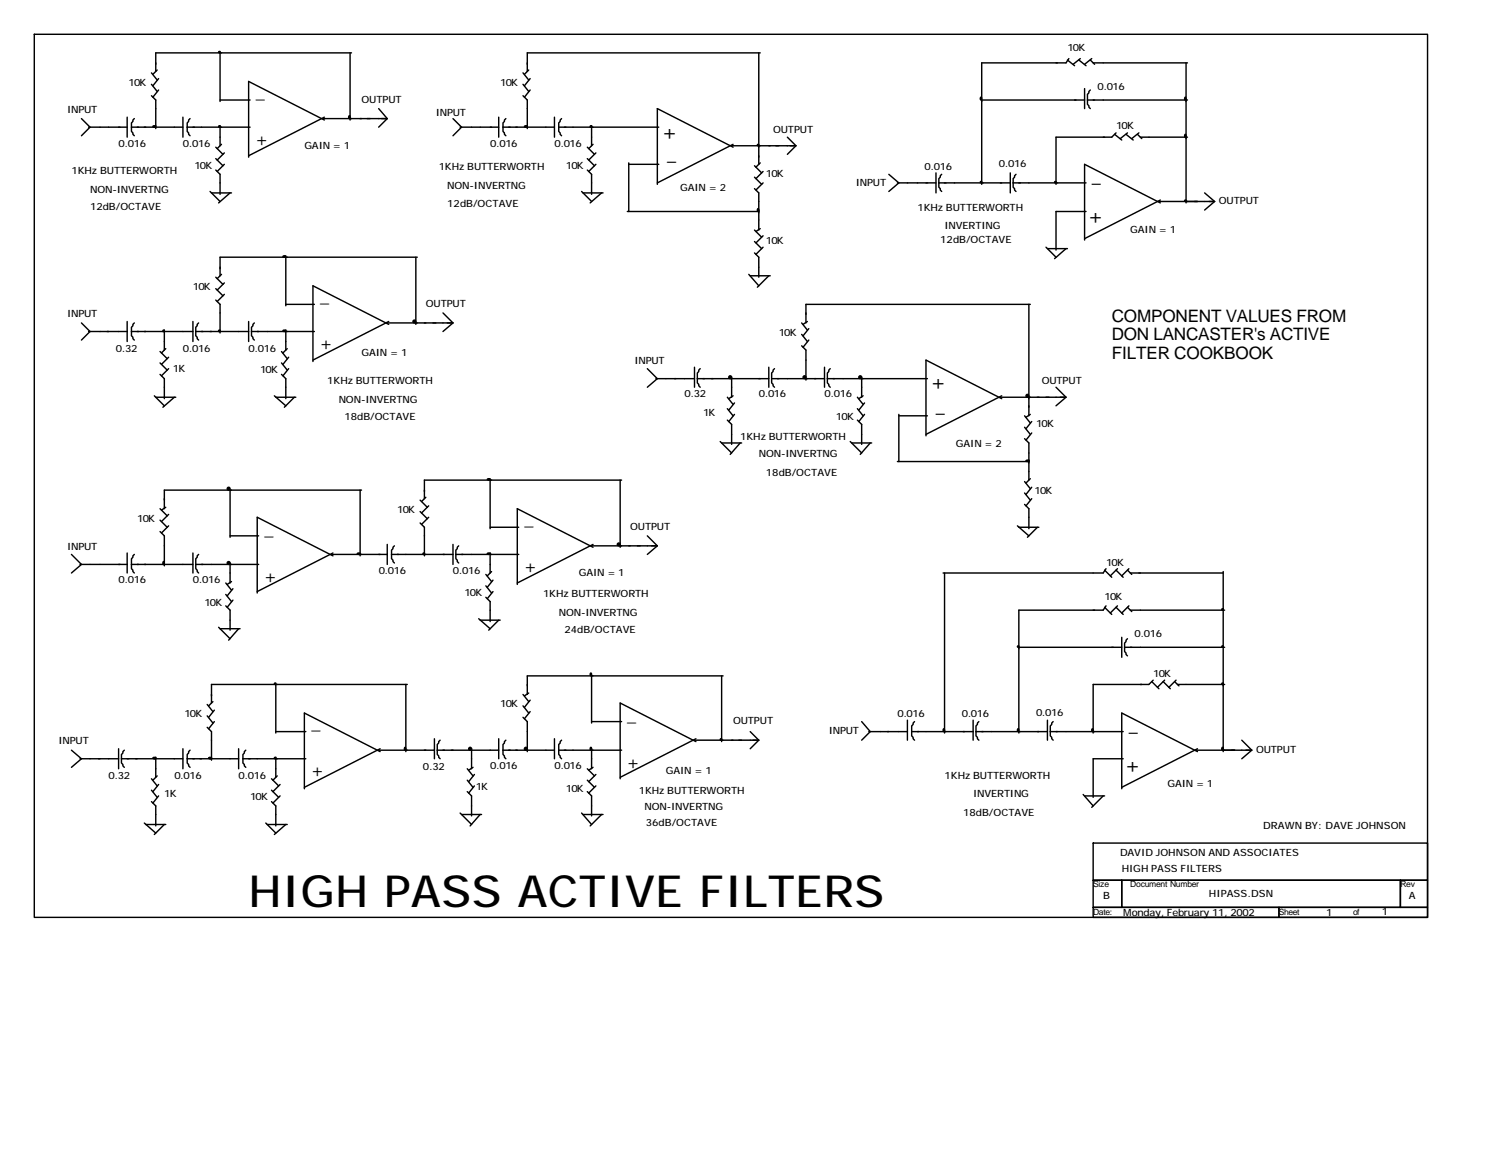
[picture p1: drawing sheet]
<svg xmlns="http://www.w3.org/2000/svg" width="279mm" height="216mm" viewBox="0 0 279 216" stroke-linecap="round" stroke-linejoin="round" font-family="sans-serif">
<g fill="none" stroke="#000" stroke-width=".26">
<path d="M6.3 6.3h258v163.6h-258zM28 17.7l.8 .8v5.3M28 15.6l1.1 1.3M28 13.5l1.1 1.3M29.1 13l-.8 .8M29.4 16.7l-1.1 1.3M29.4 14.6l-1.1 1.3M40.7 9.8v9M40.7 18.5h5.6M64.8 9.8v12.4M65.1 9.8h-36.3v3.4M96.8 17.7l.8 .8v5.3"/>
<path d="M96.8 15.6l1.1 1.3M96.8 13.5l1.1 1.3M97.9 13l-.8 .8M98.2 16.7l-1.1 1.3M98.2 14.6l-1.1 1.3M140.5 9.8v20.6M140.8 9.8h-43.2v3.4M181.8 18.5h19M197.6 11.1l1.4 1.1M197.9 10.8l-.5 .8h-15.6v22.5M199.8 11.1l1.3 1.1M200 10.8l-1.3 1.1"/>
<path d="M200.8 16.4v3.7M201.3 18.5v.8l.6 .8M201.3 18.5h18.6M201.9 16.7l-.6 .8v1M201.9 11.1l.8 .8M202.1 10.8l-1.3 1.1M202.4 11.6h17.5M219.6 11.6v26M15.1 22l1.6 1.5-1.6 1.6M16.4 23.5h7.1M23.5 21.7v3.7M24.3 23.5v.8l.6 .8"/>
<path d="M24.3 23.5h9.6M24.9 22l-.6 .8v.7M33.9 21.7v3.7M34.7 23.5v.8l.5 .8M34.7 23.5h11.6M35.2 22l-.5 .8v.7M38.9 35.5l1.8 1.8M39.2 35.7h3.7M40 31.5l.7 .8v3.7M40 29.4l1.3 1.3M40 27.3l1.3 1.3M40.7 23.3v3.7"/>
<path d="M41 26.7l-.8 .8M41.5 30.4l-1.3 1.4M41.5 28.3l-1.3 1.3M42.6 35.7l-2.1 1.9M59.8 22h11.9M60.1 22.2l-14.1-7.1v14M60.1 21.7l-14.1 7.1M70.1 20.1l1.6 1.9M71.7 22l-1.6 1.5M83.9 22l1.6 1.5-1.6 1.6M85.2 23.5h7.1M92.3 21.7v3.7"/>
<path d="M93.1 23.5v.8l.6 .8M93.1 23.5h9.6M93.7 22l-.6 .8v.7M102.7 21.7v3.7M103.5 23.5v.8l.5 .8M103.5 23.5h18.5M104 22l-.5 .8v.7M107.7 35.5l1.8 1.8M107.9 35.7h3.8M108.7 31.5l.8 .8v3.7M108.7 29.4l1.4 1.3M108.7 27.3l1.4 1.3"/>
<path d="M109.5 23.3v3.7M109.8 26.7l-.8 .8M110.3 30.4l-1.3 1.4M110.3 28.3l-1.3 1.3M111.4 35.7l-2.1 1.9M116.2 39.2h24.3M116.4 30.4h5.6M116.4 30.2v9M135.5 27h11.9M135.7 27.3l-14-7.2v14M135.7 26.7l-14 7.2M139.7 34.9l.8 .8v6.9"/>
<path d="M139.7 32.8l1.3 1.3M139.7 30.7l1.3 1.3M140.8 30.2l-.8 .8M141.3 33.9l-1.3 1.3M141.3 31.8l-1.3 1.3M145.8 25.4l1.6 1.6M147.4 27l-1.6 1.6M164.6 32.3l1.8 1.6-1.8 1.6M166.2 33.9h7.1M173.3 32v3.7M173.8 33.9v.8l.6 .8M173.8 33.9h13.3"/>
<path d="M174.4 32.3l-.6 .8v.8M187.1 32v3.7M187.6 33.9v.8l.5 .8M187.6 33.9h13.5M188.1 32.3l-.5 .8v.8M201.1 39.2h-5.6v7.1M206.4 24.9l1.3 1M206.6 24.6l-.8 .8h-10.3v8.7M208.5 24.9l1.3 1M208.8 24.6l-1.4 1.1M210.6 24.9l.8 .8M210.9 24.6l-1.4 1.1"/>
<path d="M211.1 25.4h8.8M214.6 37.3h10.3M214.8 37.6l-14-7.2v14M214.8 37l-14 7.2M223 35.7l1.9 1.6M224.9 37.3l-1.9 1.6M15.1 59.8l1.6 1.6-1.6 1.6M23.5 59.5v3.7M24.9 59.8l-.6 .8v.8M35.7 59.5v3.7M36.8 59.8l-.6 .8v.8M40 55.6l.7 .8v5.2"/>
<path d="M40 53.4l1.3 1.4M40 51.3l1.3 1.4M41 50.8l-.8 .8M41.5 54.5l-1.3 1.3M41.5 52.4l-1.3 1.3M46 59.5v3.7M47.1 59.8l-.5 .8v.8M52.9 47.6v9M52.9 56.4h5.3M71.7 59.8h12.2M72 59.5l-14.1 7.2M77 47.6v12.5"/>
<path d="M77.3 47.6h-36.6v3.5M82 57.9l1.9 1.9M83.9 59.8l-1.9 1.6M138.6 50.8l1.9 2.1M138.9 51.1h3.7M139.7 46.8l.8 .8v3.7M139.7 44.7l1.3 1.3M139.7 42.6l1.3 1.3M140.8 42.3l-.8 .6M141.3 45.8l-1.3 1.3M141.3 43.7l-1.3 1.3M142.3 51.1l-2.1 2.1"/>
<path d="M148.4 59.8l1.1 1.3M149.5 59.5l-.8 .6M190.5 56.4v20.6M190.8 56.4h-41.6v3.4M193.7 45.8l1.8 1.8M193.9 46h3.7M197.4 46l-2.1 1.9M16.4 61.4h7.1M24.3 61.4v.8l.6 .8M24.3 61.4h11.4M28.6 73.3l1.8 1.8M28.8 73.6h3.7"/>
<path d="M29.6 69.3l.8 .8v3.7M29.6 67.2l1.4 1.3M29.6 65.1l1.4 1.3M30.4 61.1v3.7M30.7 64.6l-.8 .8M31.2 68.3l-1.3 1.3M31.2 66.1l-1.3 1.4M32.3 73.6l-2.1 1.8M36.2 61.4v.8l.6 .8M36.2 61.4h9.8M46.6 61.4v.8l.5 .8M46.6 61.4h11.6"/>
<path d="M50.8 73.3l2.1 1.8M51.1 73.6h3.7M52.1 69.3l.8 .8v3.7M52.1 67.2l1.1 1.3M52.1 65.1l1.1 1.3M52.9 61.1v3.7M53.2 64.6l-.8 .8M53.4 68.3l-1 1.3M53.4 66.1l-1 1.4M54.5 73.6l-1.8 1.8M72 60.1l-14.1-7.2v14M119.9 68.3l1.8 1.8-1.8 1.6"/>
<path d="M121.4 70.1h7.2M128.6 68v3.7M129.1 70.1v.8l.5 .8M129.1 70.1h13.2M129.6 68.3l-.5 .8v1M134.7 77.8l.8 .8v3.7M134.7 75.7l1 1.3M134.7 73.6l1 1.3M135.5 69.8v3.8M135.7 73.3l-.8 .5M136 76.7l-1.1 1.4M136 74.6l-1.1 1.3"/>
<path d="M142.3 68v3.7M142.9 70.1v.8l.5 .8M142.9 70.1h9.8M143.4 68.3l-.5 .8v1M148.4 64l.8 .8v5.6M148.4 61.9l1.1 1.3M149.8 63l-1.1 1.3M149.8 60.9l-1.1 1.3M152.7 68v3.7M153.2 70.1v.8l.5 .8M153.2 70.1h18.5M153.7 68.3l-.5 .8v1"/>
<path d="M158.7 77.8l.8 .8v3.7M158.7 75.7l1.1 1.3M158.7 73.6l1.1 1.3M159.5 69.8v3.8M159.8 73.3l-.8 .5M160.1 76.7l-1.1 1.4M160.1 74.6l-1.1 1.3M166.4 77h5.3M166.4 76.7v8.8M185.2 73.6h12.2M185.5 73.8l-14.1-7.1v14M185.5 73.3l-14.1 7.1"/>
<path d="M189.7 79.1l1.1 1.3M189.7 77l1.1 1.3M190.8 76.7l-.8 .6M191 78.1l-1 1.3M195.5 71.7l1.9 1.9M197.4 73.6l-1.9 1.5M29.6 98.4l.8 .8v5.6M29.6 96.3l1.4 1.3M29.6 94.2l1.4 1.3M30.7 93.9l-.8 .6M31.2 97.4l-1.3 1.3M31.2 95.2l-1.3 1.4"/>
<path d="M42.6 90.8v8.7M42.6 99.2h5.3M66.7 90.8v12.1M66.9 90.8h-36.5v3.4M77.8 96.8l.8 .8v5.3M77.8 94.7l1.3 1.3M77.8 92.6l1.3 1.3M78.8 92.1l-.7 .8M79.4 95.8l-1.3 1.3M79.4 93.7l-1.3 1.3M90.8 97.6h5.2M90.8 88.9v9"/>
<path d="M114.8 88.9v12.4M115.1 88.9h-36.5v3.4M119.9 99.2l1.8 1.9M133.3 81.8l2.2 2.1M133.6 82h3.7M137.1 82l-1.9 2.1M157.4 81.8l2.1 2.1M157.7 82h3.7M161.1 82l-1.8 2.1M166.2 85.5h24.3M188.4 97.4l2.1 1.8M188.6 97.6h3.8"/>
<path d="M189.7 81.2l.8 .8v6.9M189.7 93.4l.8 .8v3.7M189.7 91.3l1.1 1.3M189.7 89.2l1.1 1.3M190.8 88.6l-.8 .8M191 80.2l-1 1.3M191 92.3l-1 1.4M191 90.2l-1 1.3M192.1 97.6l-1.9 1.9M13.2 102.7l1.9 1.8-1.9 1.6M14.8 104.5h8.7M23.5 102.4v3.7"/>
<path d="M24.3 104.5v.8l.6 .8M24.3 104.5h11.4M24.9 102.7l-.6 .8v1M35.7 102.4v3.7M36.2 104.5v.8l.6 .8M36.2 104.5h11.7M36.8 102.7l-.6 .8v1M40.5 116.2l2.1 2.1M40.7 116.4h3.7M41.8 112.2l.8 .8v3.7M41.8 110.1l1.1 1.3M41.8 107.9l1.1 1.4"/>
<path d="M42.6 104.2v3.7M42.9 107.7l-.8 .5M43.1 111.1l-1 1.3M43.1 109l-1 1.3M44.2 116.4l-1.9 2.1M61.4 102.7h10.3M61.6 102.4l-14 7.1M61.6 102.9l-14-7.1v14M71.7 100.8v3.7M72.5 102.7v.8l.5 .7M72.5 102.7h11.4M73 101.1l-.5 .8v.8"/>
<path d="M83.9 100.8v3.7M84.4 102.7v.8l.5 .7M84.4 102.7h11.6M84.9 101.1l-.5 .8v.8M88.6 114.6l2.2 1.8M88.9 114.8h3.7M90 110.6l.8 .8v3.7M90 108.5l1 1.3M90 106.4l1 1.3M90.8 102.4v3.7M91 105.8l-.8 .8M91.3 109.5l-1.1 1.4"/>
<path d="M91.3 107.4l-1.1 1.3M92.3 114.8l-1.8 1.9M109.5 101.1h12.2M109.8 100.8l-14 7.1M109.8 101.3l-14-7.1v14M121.7 101.1l-1.8 1.6M174.9 106.1v29.6M188.6 119.9h19.1M204.5 112.4l1.3 1.4M204.5 105.6l1.3 1.3M204.8 112.2l-.5 .8h-15.7v22.7M204.8 105.3l-.5 .8h-29.7"/>
<path d="M206.6 112.4l1.4 1.4M206.6 105.6l1.4 1.3M206.9 112.2l-1.3 1.3M206.9 105.3l-1.3 1.3M207.7 118v3.7M208.2 119.9v.7l.6 .8M208.2 119.9h18.5M208.8 118.3l-.6 .8v.8M208.8 112.4l.7 .8M208.8 105.6l.7 .8M209 112.2l-1.3 1.3M209 105.3l-1.3 1.3"/>
<path d="M209.3 113h17.4M209.3 106.1h17.2M226.5 105.8v33.4M13.2 138.9l1.9 1.6-1.9 1.6M22 138.6v3.7M23 138.9l-.5 .8v.8M33.9 138.6v3.7M35.2 138.9l-.5 .8v.8M38.4 134.7l.8 .8v5.3M38.4 132.6l1 1.3M38.4 130.4l1 1.4M39.4 129.9l-.8 .8"/>
<path d="M39.7 133.6l-1.1 1.3M39.7 131.5l-1.1 1.3M44.2 138.6v3.7M45.5 138.9l-.5 .8v.8M51.1 126.7v9M51.1 135.5h5.5M70.1 138.9h10.3M70.4 138.6l-14 7.2M70.4 139.2l-14-7.2v14M75.1 126.7v12.5M75.4 126.7h-36.2v3.5M80.4 136.8v3.7"/>
<path d="M81 138.9v.8l.5 .8M81 138.9h11.3M81.5 137.1l-.5 .7v1.1M87.3 138.6v3.7M92.3 136.8v3.7M93.1 138.9v.8l.6 .8M93.1 138.9h9.6M93.7 137.1l-.6 .7v1.1M96.8 132.8l.8 .8v5.6M96.8 130.7l1.1 1.3M96.8 128.6l1.1 1.3M97.9 128.3l-.8 .6"/>
<path d="M98.2 131.8l-1.1 1.3M98.2 129.6l-1.1 1.4M102.7 136.8v3.7M103.5 138.9v.8l.5 .8M103.5 138.9h11.6M104 137.1l-.5 .7v1.1M109.5 125.1v8.8M109.5 138.6v3.7M109.5 133.6h5.6M128.6 137.1h11.9M128.9 137.3l-14.1-7.1v14M128.9 136.8l-14.1 7.1"/>
<path d="M133.6 125.1v12.2M133.9 125.1h-36.3v3.5M138.9 135.5l1.6 1.6M140.5 137.1l-1.6 1.5M159.5 133.6l1.6 1.9-1.6 1.6M160.9 135.5h7.1M168 133.3v3.8M168.8 135.5v.8l.5 .8M168.8 135.5h11.4M169.3 133.6l-.5 .8v1.1M180.2 133.3v3.8M180.7 135.5v.8l.5 .8"/>
<path d="M180.7 135.5h13.2M181.2 133.6l-.5 .8v1.1M193.9 133.3v3.8M194.5 135.5v.8l.5 .8M194.5 135.5h13.5M195 133.6l-.5 .8v1.1M213.3 126.2l1.3 1.3M213.5 125.9l-.8 .8h-10.3v9M215.4 126.2l1.3 1.3M215.6 125.9l-1.3 1.4M217.5 126.2l.8 .8M217.8 125.9l-1.4 1.4"/>
<path d="M218 126.7h8.7M221.5 138.9h10.3M221.7 139.2l-14-7.2v14M221.7 138.6l-14 7.2M229.9 137.1l1.9 1.8M231.8 138.9l-1.9 1.6M14.8 140.5h7.2M22.5 140.5v.8l.5 .8M22.5 140.5h11.4M26.7 152.4l2.1 1.9M27 152.7h3.7M28 148.4l.8 .8v3.7"/>
<path d="M28 146.3l1.1 1.3M28 144.2l1.1 1.3M28.8 140.2v3.7M29.1 143.7l-.8 .8M29.4 147.4l-1.1 1.3M29.4 145.3l-1.1 1.3M30.4 152.7l-1.8 1.8M34.7 140.5v.8l.5 .8M34.7 140.5h9.5M45 140.5v.8l.5 .8M45 140.5h11.6M49.2 152.4l1.9 1.9"/>
<path d="M49.5 152.7h3.7M50.3 148.4l.8 .8v3.7M50.3 146.3l1.3 1.3M50.3 144.2l1.3 1.3M51.1 140.2v3.7M51.3 143.7l-.8 .8M51.9 147.4l-1.4 1.3M51.9 145.3l-1.4 1.3M52.9 152.7l-2.1 1.8M85.2 150.5l2.1 2.2M85.5 150.8h3.7M86.5 146.6l.8 .8v3.7"/>
<path d="M86.5 144.5l1.1 1.3M86.5 142.3l1.1 1.4M87.6 142.1l-.8 .5M87.8 145.5l-1 1.3M87.8 143.4l-1 1.3M88.9 150.8l-1.9 2.1M107.7 150.5l1.8 2.2M107.9 150.8h3.8M108.7 146.6l.8 .8v3.7M108.7 144.5l1.4 1.3M108.7 142.3l1.4 1.4M109.8 142.1l-.8 .5"/>
<path d="M110.3 145.5l-1.3 1.3M110.3 143.4l-1.3 1.3M111.4 150.8l-2.1 2.1M200.6 147.1l1.8 2.1M200.8 147.4h3.7M202.4 156.1h61.9v6.9h-61.9zM204.3 147.4l-2.2 2.1M208 140.5h-5.6v7.1M202.4 163h5.3v5h-5.3zM202.4 168h34.4v1.9h-34.4zM207.7 163h51.6v5h-51.6zM236.8 168h27.5v1.9h-27.5z"/>
<path d="M259.3 163h5v5h-5z"/>
</g>
<g fill="#000" stroke="#000" stroke-width=".26">
<path d="M40.5 9.6l.2-.1v.3h-.2zM181.5 18.1l.1-.1 .2 .3-.2 .2zM219.4 18.1l.1-.1 .1 .3-.1 .2zM28.4 23.3h.4v.1l-.2 .1-.3-.1zM40.5 23.3h.2v.2h-.2zM64.6 21.5l.1-.1 .1 .3-.1 .3zM97.2 23.3h.4v.1l-.2 .1-.3-.1zM109.3 23.3h.2v.2h-.2zM140.3 38.7l.1-.1 .1 .3-.1 .3zM140.3 26.8l.2-.1v.2h-.2zM181.5 33.6h.3l-.1 .2h-.2zM195.3 33.6h.2v.2h-.2z"/>
<path d="M219.4 24.9h.1l.1 .2-.1 .3zM219.4 37.1l.2-.1v.3h-.2zM52.5 47.4h.4v.1l-.2 .1-.3-.1zM30.2 61.2l.2-.1v.2h-.2zM40.5 61.2l.2-.1v.2h-.2zM52.5 61.2l.4-.1v.2l-.2 .1-.3-.1zM90.3 88.7l.5-.1v.2l-.3 .1-.3-.1zM190 85.2h.5v.1l-.3 .2-.2-.2zM30.2 104.1l.1-.1 .1 .2-.1 .3zM66.2 102.4h.5v.1l-.3 .2-.3-.2zM78.4 102.4h.2l-.1 .2h-.1zM90.3 102.4h.5v.1l-.3 .2-.3-.2z"/>
<path d="M188.4 119.6h.2v.2h-.2zM226.3 119.6h.2l-.1 .2h-.1zM226.3 112.8l.2-.1-.1 .2h-.1zM50.8 126.5h.3l-.1 .2h-.2zM74.9 138.5l.1-.1 .1 .2-.1 .3zM109.3 138.5l.1-.1 .1 .2-.1 .3zM109.3 124.7l.1-.1 .1 .3-.1 .2zM133.4 136.8h.2v.2h-.2zM174.7 135l.1-.1 .1 .3-.1 .3zM188.4 135l.1-.1 .1 .3-.1 .3zM202.2 135l.1-.1 .1 .3-.1 .3zM226.3 126.5h.2l-.1 .2h-.1z"/>
<path d="M226.3 138.5l.1-.1 .1 .2-.1 .3zM28.4 140.3l.4-.1v.2l-.2 .1-.3-.1zM38.7 140.3l.5-.1v.2l-.3 .1-.3-.1zM50.8 140.3l.3-.1-.1 .3h-.2z"/>
<circle cx="76.7" cy="59.5" r=".26"/>
<circle cx="135.2" cy="69.9" r=".26"/>
<circle cx="149" cy="69.8" r=".26"/>
<circle cx="159.3" cy="69.9" r=".26"/>
<circle cx="190.2" cy="73.3" r=".26"/>
<circle cx="42.3" cy="90.5" r=".26"/>
<circle cx="42.3" cy="104.2" r=".26"/>
<circle cx="114.6" cy="100.8" r=".26"/>
<circle cx="87" cy="138.6" r=".26"/>
<circle cx="97.4" cy="138.6" r=".26"/>
</g>
<text font-size="8.2" x="46" y="168">HIGH PASS ACTIVE FILTERS</text>
<g font-size="3.7">
<text x="47.4" y="27">+</text>
<text x="122.5" y="25.7">+</text>
<text x="201.3" y="41.3">+</text>
<text x="59.3" y="64.8">+</text>
<text x="172.2" y="72">+</text>
<text x="48.9" y="107.9">+</text>
<text x="97.1" y="106.1">+</text>
<text x="57.7" y="143.9">+</text>
<text x="116.2" y="142.3">+</text>
<text x="208.2" y="142.9">+</text>
</g>
<g font-size="3.2">
<text x="205.8" y="59.5">COMPONENT VALUES FROM</text>
<text x="205.8" y="63">DON LANCASTER's ACTIVE</text>
<text x="205.8" y="66.4">FILTER COOKBOOK</text>
</g>
<g font-size="2.6">
<text x="123.6" y="29.9">_</text>
<text x="202.1" y="33.9">_</text>
<text x="173.3" y="76.5">_</text>
<text x="209" y="135.5">_</text>
</g>
<g font-size="2.1">
<text x="47.4" y="18.3">_</text>
<text x="59.3" y="56.1">_</text>
<text x="48.9" y="99.2">_</text>
<text x="97.1" y="97.4">_</text>
<text x="57.7" y="135.2">_</text>
<text x="116.2" y="133.6">_</text>
</g>
<g font-size="1.9">
<text x="197.6" y="9.5">10K</text>
<text x="23.8" y="15.9">10K</text>
<text x="92.6" y="15.9">10K</text>
<text x="203.2" y="16.7">0.016</text>
<text x="12.4" y="20.9">INPUT</text>
<text x="66.9" y="19">OUTPUT</text>
<text x="80.7" y="21.4">INPUT</text>
<text x="206.6" y="23.8">10K</text>
<text x="22" y="27.3">0.016</text>
<text x="33.9" y="27.3">0.016</text>
<text x="56.4" y="27.5">GAIN = 1</text>
<text x="90.8" y="27.3">0.016</text>
<text x="102.7" y="27.3">0.016</text>
<text x="143.1" y="24.6">OUTPUT</text>
<text x="13.2" y="32.3">1KHz BUTTERWORTH</text>
<text x="16.7" y="35.7">NON-INVERTNG</text>
<text x="36" y="31.2">10K</text>
<text x="81.2" y="31.5">1KHz BUTTERWORTH</text>
<text x="82.8" y="34.9">NON-INVERTNG</text>
<text x="104.8" y="31.2">10K</text>
<text x="125.9" y="35.5">GAIN = 2</text>
<text x="141.8" y="32.8">10K</text>
<text x="158.5" y="34.4">INPUT</text>
<text x="171.2" y="31.5">0.016</text>
<text x="184.9" y="31">0.016</text>
<text x="16.7" y="38.9">12dB/OCTAVE</text>
<text x="82.8" y="38.4">12dB/OCTAVE</text>
<text x="169.9" y="39.2">1KHz BUTTERWORTH</text>
<text x="225.7" y="37.8">OUTPUT</text>
<text x="141.8" y="45.2">10K</text>
<text x="174.1" y="45">12dB/OCTAVE</text>
<text x="174.9" y="42.3">INVERTING</text>
<text x="209.3" y="43.1">GAIN = 1</text>
<text x="35.7" y="53.7">10K</text>
<text x="12.4" y="58.7">INPUT</text>
<text x="78.8" y="56.9">OUTPUT</text>
<text x="21.4" y="65.1">0.32</text>
<text x="33.9" y="65.1">0.016</text>
<text x="46" y="65.1">0.016</text>
<text x="66.9" y="65.9">GAIN = 1</text>
<text x="144.2" y="62.2">10K</text>
<text x="32" y="68.8">1K</text>
<text x="48.2" y="69.1">10K</text>
<text x="60.6" y="71.2">1KHz BUTTERWORTH</text>
<text x="117.5" y="67.5">INPUT</text>
<text x="192.9" y="71.2">OUTPUT</text>
<text x="62.7" y="74.6">NON-INVERTNG</text>
<text x="63.8" y="77.8">18dB/OCTAVE</text>
<text x="126.7" y="73.6">0.32</text>
<text x="130.2" y="77">1K</text>
<text x="140.5" y="73.6">0.016</text>
<text x="152.7" y="73.6">0.016</text>
<text x="154.8" y="77.8">10K</text>
<text x="137.1" y="81.5">1KHz BUTTERWORTH</text>
<text x="177" y="82.8">GAIN = 2</text>
<text x="191.8" y="79.1">10K</text>
<text x="140.5" y="84.7">NON-INVERTNG</text>
<text x="141.8" y="88.1">18dB/OCTAVE</text>
<text x="73.6" y="95">10K</text>
<text x="191.6" y="91.5">10K</text>
<text x="12.4" y="101.9">INPUT</text>
<text x="25.4" y="96.6">10K</text>
<text x="116.7" y="98.2">OUTPUT</text>
<text x="22" y="107.9">0.016</text>
<text x="35.7" y="107.9">0.016</text>
<text x="70.1" y="106.4">0.016</text>
<text x="83.9" y="106.4">0.016</text>
<text x="107.2" y="106.6">GAIN = 1</text>
<text x="204.8" y="104.8">10K</text>
<text x="37.8" y="112.2">10K</text>
<text x="86" y="110.3">10K</text>
<text x="100.5" y="110.6">1KHz BUTTERWORTH</text>
<text x="204.5" y="111.1">10K</text>
<text x="103.5" y="114">NON-INVERTNG</text>
<text x="104.5" y="117.2">24dB/OCTAVE</text>
<text x="210.1" y="118">0.016</text>
<text x="213.5" y="125.4">10K</text>
<text x="92.6" y="131">10K</text>
<text x="10.8" y="137.8">INPUT</text>
<text x="34.1" y="132.8">10K</text>
<text x="135.7" y="134.1">OUTPUT</text>
<text x="153.5" y="136">INPUT</text>
<text x="166.2" y="132.8">0.016</text>
<text x="178.1" y="132.8">0.016</text>
<text x="191.8" y="132.6">0.016</text>
<text x="78.3" y="142.6">0.32</text>
<text x="90.8" y="142.3">0.016</text>
<text x="102.7" y="142.3">0.016</text>
<text x="123.3" y="143.4">GAIN = 1</text>
<text x="232.6" y="139.4">OUTPUT</text>
<text x="20.1" y="144.2">0.32</text>
<text x="30.4" y="147.6">1K</text>
<text x="32.3" y="144.2">0.016</text>
<text x="44.2" y="144.2">0.016</text>
<text x="46.3" y="148.2">10K</text>
<text x="88.1" y="146.3">1K</text>
<text x="104.8" y="146.6">10K</text>
<text x="118.3" y="147.1">1KHz BUTTERWORTH</text>
<text x="174.9" y="144.2">1KHz BUTTERWORTH</text>
<text x="180.2" y="147.6">INVERTING</text>
<text x="216.2" y="145.8">GAIN = 1</text>
<text x="119.3" y="150">NON-INVERTNG</text>
<text x="119.6" y="152.9">36dB/OCTAVE</text>
<text x="178.3" y="151.1">18dB/OCTAVE</text>
<text x="233.9" y="153.5">DRAWN BY: DAVE JOHNSON</text>
<text x="207.4" y="158.5">DAVID JOHNSON AND ASSOCIATES</text>
<text x="207.7" y="161.4">HIGH PASS FILTERS</text>
<text x="204.3" y="166.4">B</text>
<text x="223.8" y="166.2">HIPASS.DSN</text>
<text x="260.9" y="166.4">A</text>
<text x="208" y="169.6">Monday, February 11, 2002</text>
<text x="245.5" y="169.6">1</text>
<text x="255.9" y="169.3">1</text>
</g>
<g font-size="1.6">
<text x="202.4" y="164.3">Size</text>
<text x="209.3" y="164.3">Document Number</text>
<text x="259.3" y="164.3">Rev</text>
<text x="202.4" y="169.3">Date:</text>
<text x="236.8" y="169.3">Sheet</text>
<text x="250.6" y="169.3">of</text>
</g>
</svg>
